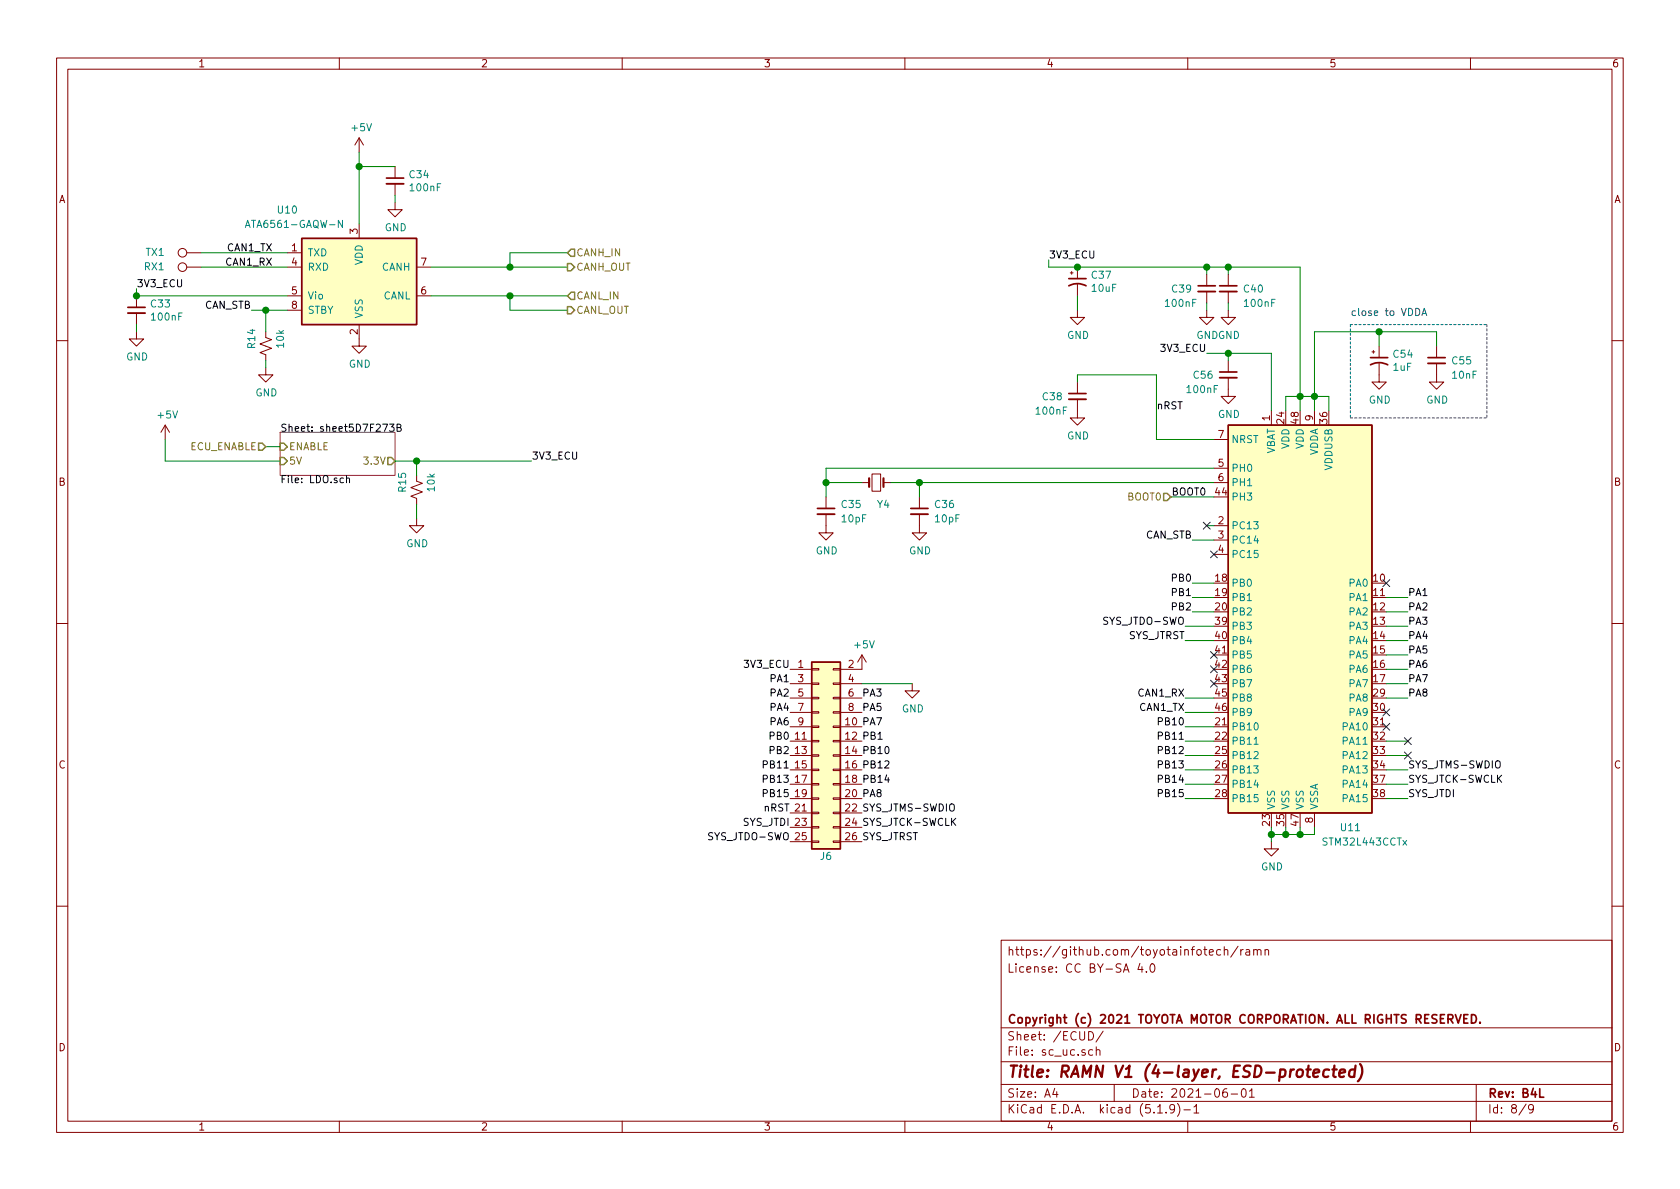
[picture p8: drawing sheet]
<svg xmlns="http://www.w3.org/2000/svg" width="297mm" height="210mm" viewBox="0 0 297 210" stroke-linecap="round" stroke-linejoin="round" font-family="sans-serif">
<g fill="none" stroke="#840000" stroke-width=".18">
<path d="M10 10.3h277v189.9h-277zM12 12.2h273v186.1h-273zM60 10.3v1.9M110 10.3v1.9M160 10.3v1.9M210 10.3v1.9M260 10.3v1.9M63.5 24.4v2.5M63.5 39.6v2.6M63.5 24.4l-.8 1.2M63.5 24.4l.8 1.2M69.8 35.8v1.3h1.3l-1.3 1.2-1.2-1.2h1.2"/>
<path d="M69.8 29.5v2M69.8 32.5v2M24.1 58.7v1.2h1.3l-1.3 1.3-1.2-1.3h1.2M24.1 52.3v2.1M24.1 55.4v2M33 44.7h2.6M33 47.2h2.6M47 58.7v1l1 .4-2 .7 2 .8-2 .8 1 .3v1M50.8 44.7h2.5M50.8 47.2h2.5M50.8 52.3h2.5M50.8 54.9h2.5"/>
<path d="M63.5 57.4v3.8h1.3l-1.3 1.3-1.3-1.3h1.3M73.7 47.2h2.5M73.7 52.3h2.5M189.2 48.3h.5M189.5 48v.5M190.5 54.9v1.2h1.3l-1.3 1.3-1.3-1.3h1.3M190.5 47.2v2.1M190.5 50.3v2M213.4 54.9v1.2h1.2l-1.2 1.3-1.3-1.3h1.3M213.4 48.5v2M213.4 51.6v2M217.2 54.9v1.2h1.2l-1.2 1.3-1.3-1.3h1.3"/>
<path d="M217.2 48.5v2M217.2 51.6v2M10 60.2h2M29.2 75.2l-.8 1.2M29.2 75.2v2.5M29.2 75.2l.8 1.2M47 65v1.3h1.3l-1.3 1.3-1.3-1.3h1.3M190.5 70.6v3.3h1.3l-1.3 1.3-1.3-1.3h1.3M190.5 67.6v2M214.6 77.7h2.6M217.2 66.8v3.3h1.2l-1.2 1.3-1.3-1.3h1.3M217.2 63.7v2.1"/>
<path d="M224.8 72.6v2.6M232.4 72.6v2.6M242.6 62.2h.5M242.8 62v.5M243.8 64.3v3.3h1.3l-1.3 1.2-1.2-1.2h1.2M243.8 61.2v2M254 64.3v3.3h1.3l-1.3 1.2-1.3-1.2h1.3M254 61.2v2M285 60.2h2M73.7 91.7v1.3h1.2l-1.2 1.2-1.3-1.2h1.3M73.7 84.1v1l1 .4-2.1 .7 2.1 .8-2.1 .8 1.1 .3v1M146 90.9v3.3h1.3l-1.3 1.3-1.2-1.3h1.2"/>
<path d="M146 87.9v2M152.4 85.3h1.3M154.2 83.8h1.5v3.1h-1.5zM156.2 85.3h1.3M162.6 90.9v3.3h1.2l-1.2 1.3-1.3-1.3h1.3M162.6 87.9v2M214.6 93h2.6M214.6 95.5h2.6M214.6 98h2.6M214.6 82.8h2.6M214.6 85.3h2.6M10 110.3h2"/>
<path d="M139.7 118.4h3.8M143.5 118.2h1.3v.3h-1.3zM147.3 118.2h1.3v.3h-1.3zM152.4 115.8v2.6h-3.8M152.4 115.8l-.8 1.3M152.4 115.8l.8 1.3M285 110.3h2M139.7 128.5h3.8M139.7 131.1h3.8M139.7 133.6h3.8M139.7 136.1h3.8M139.7 138.7h3.8"/>
<path d="M139.7 120.9h3.8M139.7 123.4h3.8M139.7 126h3.8M143.5 138.6h1.3v.2h-1.3zM143.5 136h1.3v.3h-1.3zM143.5 130.9h1.3v.3h-1.3zM143.5 128.4h1.3v.2h-1.3zM143.5 125.9h1.3v.2h-1.3zM143.5 123.3h1.3v.3h-1.3zM143.5 133.5h1.3v.2h-1.3zM143.5 120.8h1.3v.2h-1.3zM147.3 138.6h1.3v.2h-1.3z"/>
<path d="M147.3 136h1.3v.3h-1.3zM147.3 130.9h1.3v.3h-1.3zM147.3 128.4h1.3v.2h-1.3zM147.3 125.9h1.3v.2h-1.3zM147.3 123.3h1.3v.3h-1.3zM147.3 133.5h1.3v.2h-1.3zM147.3 120.8h1.3v.2h-1.3zM148.6 128.5h3.8M148.6 131.1h3.8M148.6 133.6h3.8M148.6 136.1h3.8M148.6 138.7h3.8"/>
<path d="M148.6 120.9h3.8M148.6 123.4h3.8M148.6 126h3.8M161.3 120.9v1.3h1.3l-1.3 1.2-1.3-1.2h1.3M139.7 141.2h3.8M139.7 143.8h3.8M139.7 146.3h3.8M139.7 148.8h3.8M143.5 141.1h1.3v.2h-1.3zM143.5 143.6h1.3v.3h-1.3zM143.5 146.2h1.3v.2h-1.3zM143.5 148.7h1.3v.3h-1.3z"/>
<path d="M147.3 141.1h1.3v.2h-1.3zM147.3 143.6h1.3v.3h-1.3zM147.3 146.2h1.3v.2h-1.3zM147.3 148.7h1.3v.3h-1.3zM148.6 141.2h3.8M148.6 143.8h3.8M148.6 146.3h3.8M148.6 148.8h3.8M224.8 148.8v1.3h1.3l-1.3 1.3-1.3-1.3h1.3M232.4 143.8v2.5M10 160.2h2M177 166.3h108v32h-108z"/>
<path d="M201.5 170.4l-.3 1h.9M201.9 170.9v1M202.7 171.8v.1M203.5 170.6l.2-.2a.8 .8 0 0 1 .5 .8 .8 .8 0 0 1-.5 .7l-.2-.1-.2-.4zM213.8 168.4l.7-.1v-.3l-.5-.1-.2 .2 .1 .7h.6M215.8 168l-.4-.1-.3 .3 .1 .6 .2 .1 .4-.1M216.5 168l.2-.1 .3 .1 .1 .9M216.5 167.4v1.5M218.9 167.3l-1.3 2M219.4 167.9v1M219.8 167.9l-.4 .3M220.3 168h.6l.1 .9"/>
<path d="M221 168.3h-.6a.29 .29 0 0 0-.2 .3 .29 .29 0 0 0 .2 .3l.6-.1M221.7 168l.2-.1 .3 .1 .1 .9M221.7 167.9v1M222.3 168.1a.36 .36 0 0 1 .3-.2 .36 .36 0 0 1 .4 .2v.8M223.7 168l.2-.1 .3 .1 .1 .9M223.7 167.9v1M285 160.2h2M60 198.3v1.9M110 198.3v1.9M160 198.3v1.9M177 194.8h108M177 191.8h108"/>
<path d="M177 187.8h108M177 181.8h108M186.5 192.5l-.4 1h1M186.8 193v1M192.5 182.4a.76 .76 0 0 1 .9 .8 .76 .76 0 0 1-.9 .7zM193.2 185.7l-.4-.1-.3 .3 .1 .6 .2 .1 .4-.1M193.8 185.7h.1a.37 .37 0 0 1 .6 .1v.8M193.8 185.1v1.5M195 182.3l-1.2 2M197 191.8v3M204.7 196.8h.8M206.2 196.7v.1"/>
<path d="M207.7 196l-.1 .1a.48 .48 0 0 1-.6 .1l-.2-.2 .2-.6a.48 .48 0 0 1 .6 .1 1.27 1.27 0 0 1-.2 1.2l-.4 .1M208.2 195.1a1.71 1.71 0 0 1 0 2.3M209.3 196.3h1.2M210 198.3v1.9M211.1 195.8l.4-.5v1.5M211.1 196.8h.9M216.9 192.5a.62 .62 0 0 0-.7 .7l.1 .7 .2 .1 .5-.1v-.5l-.1-.2-.4-.1-.3 .3M217.7 193.5h1.1M219.6 192.7l.4-.2a.94 .94 0 0 1 0 1.5 .82 .82 0 0 1-.4-1.3zM220.9 193l.4-.5v1.5M220.9 194h.9M260 198.3v1.9"/>
<path d="M261 191.8v6.5M269.8 195.2l-1.2 2M271.1 196l-.3 .3-.4-.1-.1-.2v-.4l.1-.2 .4-.1 .2 .2a1.19 1.19 0 0 1-.2 1.2l-.4 .1"/>
<circle cx="32.3" cy="44.7" r=".76"/>
<circle cx="32.3" cy="47.2" r=".76"/>
</g>
<g fill="none" stroke="#840000" stroke-width=".3">
<path d="M68.3 31.5h3.1M22.6 54.4h3.1M189 50.5a3.2 3.2 0 0 1 3 0M189 49.3h3M211.8 50.5h3.1M215.6 50.5h3.1M189 69.6h3M215.6 65.8h3.1M242.3 64.5a3.2 3.2 0 0 1 3.1 0M242.3 63.2h3.1M252.5 63.2h3M144.5 89.9h3.1"/>
<path d="M161 89.9h3.1M257.3 179.4l.5 1.5 .5-1.5M259.5 179.4h-.7v1.5h.7M260.2 179.4a.76 .76 0 0 1 .8 .8 .76 .76 0 0 1-.8 .7zM258.8 180.1h.5M261.7 180.8v.1M272.2 192.5v1.5h.7"/>
</g>
<path d="M231 189.1h.7M232.2 189.8l1-.2v-.4h-.8l-.2 1 .2 .2 .6-.1M235 189.2a.67 .67 0 0 0-1 .3l-.1 .6 .2 .2 .2 .1 .5-.1M235.6 189.1h.7M235.9 188.4l-.2 1.8 .1 .1 .4 .1M236.8 189.8l1-.2v-.4l-.6-.1-.3 .3v.9l.1 .1 .6-.1M239.6 189.2a.68 .68 0 0 0-1 .3v.8l.2 .1 .6-.1M239.7 188.4l-.3 2M240.5 188.2a2.31 2.31 0 0 1-.4 3" fill="none" stroke="#840000" stroke-width=".41"/>
<path d="M49.5 76.4h20.3v7.7h-20.3z" fill="none" stroke="#840084" stroke-width=".18"/>
<path d="M67.7 75h.8l-.5 1.3M68.9 75h.8l-.5 .5 .4 .1v.5l-.2 .2-.5-.2M70.2 75.6h.6l.1-.2-.1-.3-.6-.1v1.3h.5l.2-.2v-.3l-.3-.2M61.3 84.7l.1-.2 .3 .1 .1 .8M61.3 84.1v1.3M264.5 134.7a.45 .45 0 0 1 .7 0 .88 .88 0 0 1-.3 1.1h-.3a1.07 1.07 0 0 1-.1-1.1zM264.9 137.6l.6 .7M265.5 137.1l-.7 .7M167.9 142.3a.45 .45 0 0 1 .8 0 .88 .88 0 0 1-.3 1.1h-.3a1.07 1.07 0 0 1-.2-1.1zM168.4 145.3l.6 .7M169 144.7l-.8 .7" fill="none" stroke="#000" stroke-width=".18"/>
<path d="M100.3 54.2h.7l.6 .7-.6 .6h-.7zM100.3 46.6h.7l.6 .6-.6 .7h-.7zM101 51.7h.6v1.3h-.6l-.7-.7zM101 44.1h.6v1.2h-.6l-.7-.6zM45.7 78.4h.7l.6 .6-.6 .6h-.7zM49.5 78.4h.7l.6 .6-.6 .6h-.7zM49.5 80.9h.7l.6 .6-.6 .7h-.7zM68.6 80.9h.6l.6 .6-.6 .7h-.6zM205.7 87.2h.7l.6 .7-.6 .6h-.7z" fill="none" stroke="#848400" stroke-width=".25"/>
<path d="M68.3 32.5h3.1M22.6 55.4h3.1M211.8 51.6h3.1M215.6 51.6h3.1M189 70.6h3M215.6 66.8h3.1M252.5 64.3h3M144.5 90.9h3.1M161 90.9h3.1" fill="none" stroke="#840000" stroke-width=".33"/>
<g fill="#ffffc2" stroke="#ffffc2" stroke-width=".18">
<path d="M53.3 42.2h20.4v15.2h-20.4z"/>
<path d="M217.2 75.2h25.4v68.6h-25.4z"/>
<path d="M143.5 117.1h5.1v33h-5.1z"/>
</g>
<path d="M53.3 42.2h20.4v15.2h-20.4zM217.2 75.2h25.4v68.6h-25.4zM143.5 117.1h5.1v33h-5.1z" fill="none" stroke="#840000" stroke-width=".25"/>
<path d="M43.5 39.9h.6M60.6 39v1.2l-.8-1.2v1.2M43.4 40.2l.4-1.2 .4 1.2M221.7 131.6h.8" fill="none" stroke="#008484" stroke-width=".18"/>
<path d="M153.7 84.6v1.5M156.2 84.6v1.5" fill="none" stroke="#840000" stroke-width=".38"/>
<path d="M238.8 57.4v16.5M238.8 57.4h24.1M262.9 57.4v16.5M238.8 73.9h24.1" fill="none" stroke="#0000c2" stroke-width=".18" stroke-dasharray=".4 .4"/>
<g fill="none" stroke="#008400" stroke-width=".18">
<path d="M63.5 26.9v12.7M63.5 29.5h6.3M69.8 34.5v1.3M24.1 51v1.3h26.7M24.1 57.4v1.3M35.6 47.2h15.2M35.6 44.7h15.2M44.4 54.9h6.4M47 54.9v3.8M76.2 47.2h24.1M76.2 52.3h24.1M90.2 52.3v2.6h10.1"/>
<path d="M100.3 44.7h-10.1v2.5M185.4 46v1.2h44.5v25.4M190.5 52.3v2.6M213.4 47.2v1.3M213.4 53.6v1.3M217.2 47.2v1.3M217.2 53.6v1.3M243.8 58.7v2.5M29.2 77.7v3.8h20.3M47 79h2.5M47 63.7v1.3M190.5 67.6v-1.3h14v11.4h10.1"/>
<path d="M213.4 62.5h11.4v10.1M217.2 62.5v1.2M227.3 72.6v-2.5h7.6v2.5M254 61.2v-2.5h-21.6v13.9M69.8 81.5h24.2M73.7 81.5v2.6M73.7 89.1v2.6M146 85.3h6.4M157.5 85.3h57.1M162.6 85.3v2.6M207 87.9h7.6M210.8 95.5h3.8"/>
<path d="M213.4 93h1.2M214.6 82.8h-68.6v5.1M209.5 113.3h5.1M209.5 110.7h5.1M210.8 108.2h3.8M210.8 105.7h3.8M210.8 103.1h3.8M245.1 113.3h3.8M245.1 110.7h3.8M245.1 108.2h3.8M245.1 105.7h3.8M245.1 115.8h3.8"/>
<path d="M245.1 118.4h3.8M152.4 120.9h8.9M209.5 136.1h5.1M209.5 138.7h5.1M209.5 123.4h5.1M209.5 128.5h5.1M209.5 131.1h5.1M209.5 133.6h5.1M209.5 126h5.1M245.1 136.1h3.8M245.1 120.9h3.8M245.1 138.7h3.8"/>
<path d="M245.1 123.4h3.8M245.1 131.1h3.8M245.1 133.6h3.8M209.5 141.2h5.1M224.8 146.3v2.5M227.3 146.3v1.3M229.9 146.3v1.3M232.4 146.3v1.3h-7.6M245.1 141.2h3.8"/>
</g>
<path d="M250.3 54.5a.64 .64 0 0 1 .7 .7 .64 .64 0 0 1-.7 .6zM251.4 55.8l.4-1.3 .4 1.3M251.5 55.4h.6" fill="none" stroke="#0000c2" stroke-width=".18"/>
<g fill="#008400" stroke="#008400" stroke-width=".25">
<circle cx="243.8" cy="58.7" r=".51"/>
<circle cx="217.2" cy="62.5" r=".51"/>
<circle cx="232.4" cy="70.1" r=".51"/>
<circle cx="73.7" cy="81.5" r=".51"/>
<circle cx="90.2" cy="52.3" r=".51"/>
<circle cx="90.2" cy="47.2" r=".51"/>
<circle cx="47" cy="54.9" r=".51"/>
<circle cx="24.1" cy="52.3" r=".51"/>
<circle cx="63.5" cy="29.5" r=".51"/>
<circle cx="146.1" cy="85.3" r=".51"/>
<circle cx="229.9" cy="147.6" r=".51"/>
<circle cx="227.3" cy="147.6" r=".51"/>
<circle cx="224.8" cy="147.6" r=".51"/>
<circle cx="162.6" cy="85.3" r=".51"/>
<circle cx="217.2" cy="47.2" r=".51"/>
<circle cx="229.9" cy="70.1" r=".51"/>
<circle cx="213.4" cy="47.2" r=".51"/>
<circle cx="190.5" cy="47.2" r=".51"/>
</g>
<g fill="none" stroke="#000084" stroke-width=".18">
<path d="M212.8 92.3l1.2 1.3M214 92.3l-1.2 1.3M214 97.4l1.2 1.2M215.2 97.4l-1.2 1.2M214 115.2l1.2 1.2M214 117.7l1.2 1.3M215.2 115.2l-1.2 1.2M215.2 117.7l-1.2 1.3M244.5 102.5l1.2 1.2M245.7 102.5l-1.2 1.2M214 120.3l1.2 1.2M215.2 120.3l-1.2 1.2"/>
<path d="M244.5 125.4l1.2 1.2M244.5 127.9l1.2 1.2M245.7 125.4l-1.2 1.2M245.7 127.9l-1.2 1.2M248.3 133l1.2 1.2M248.3 130.4l1.2 1.3M249.5 133l-1.2 1.2M249.5 130.4l-1.2 1.3"/>
</g>
<text font-size="2.8" fill="#840000" x="178" y="190.5">Title: RAMN V1 (4-layer, ESD-protected)</text>
<g font-size="2.1" fill="#840000">
<text x="178" y="172">License: CC BY-SA 4.0</text>
<text x="178" y="169">https://github.com/toyotainfotech/ramn</text>
<text x="178" y="184">Sheet: /ECUD/</text>
<text x="178" y="181">Copyright (c) 2021 TOYOTA MOTOR CORPORATION. ALL RIGHTS RESERVED.</text>
<text x="178" y="186.7">File: sc_uc.sch</text>
<text x="178" y="196.9">KiCad E.D.A. kicad (5.1.9)-1</text>
<text x="178" y="194.1">Size: A4</text>
<text x="200" y="194.1">Date: 2021-06-01</text>
<text x="263" y="194.1">Rev: B4L</text>
<text x="263" y="196.9">Id: 8/9</text>
</g>
<g font-size="1.8" fill="#840000">
<text x="35" y="11.9">1</text>
<text x="85" y="11.9">2</text>
<text x="135" y="11.9">3</text>
<text x="185" y="11.9">4</text>
<text x="235" y="11.9">5</text>
<text x="285" y="11.9">6</text>
<text x="10.4" y="35.9">A</text>
<text x="285.4" y="35.9">A</text>
<text x="63.2" y="41.4" transform="rotate(-90 63.2 41.4)">3</text>
<text x="51.6" y="44.4">1</text>
<text x="51.6" y="47">4</text>
<text x="74.4" y="47">7</text>
<text x="51.6" y="52.1">5</text>
<text x="74.4" y="52.1">6</text>
<text x="51.6" y="54.6">8</text>
<text x="63.2" y="59.2" transform="rotate(-90 63.2 59.2)">2</text>
<text x="215.4" y="77.5">7</text>
<text x="224.5" y="74.4" transform="rotate(-90 224.5 74.4)">1</text>
<text x="227.1" y="74.9" transform="rotate(-90 227.1 74.9)">24</text>
<text x="229.6" y="74.9" transform="rotate(-90 229.6 74.9)">48</text>
<text x="232.2" y="74.4" transform="rotate(-90 232.2 74.4)">9</text>
<text x="234.7" y="74.9" transform="rotate(-90 234.7 74.9)">36</text>
<text x="215.4" y="82.5">5</text>
<text x="10.4" y="85.9">B</text>
<text x="214.9" y="87.6">44</text>
<text x="215.4" y="85.1">6</text>
<text x="285.4" y="85.9">B</text>
<text x="215.4" y="92.7">2</text>
<text x="215.4" y="95.2">3</text>
<text x="215.4" y="97.8">4</text>
<text x="214.9" y="102.9">18</text>
<text x="214.9" y="105.4">19</text>
<text x="214.9" y="107.9">20</text>
<text x="242.9" y="102.9">10</text>
<text x="242.9" y="105.4">11</text>
<text x="242.9" y="107.9">12</text>
<text x="214.9" y="110.5">39</text>
<text x="214.9" y="113">40</text>
<text x="242.9" y="110.5">13</text>
<text x="242.9" y="113">14</text>
<text x="141.1" y="118.1">1</text>
<text x="150" y="118.1">2</text>
<text x="214.9" y="115.6">41</text>
<text x="214.9" y="118.1">42</text>
<text x="242.9" y="115.6">15</text>
<text x="242.9" y="118.1">16</text>
<text x="141.1" y="120.6">3</text>
<text x="141.1" y="123.2">5</text>
<text x="141.1" y="125.7">7</text>
<text x="150" y="120.6">4</text>
<text x="150" y="123.2">6</text>
<text x="150" y="125.7">8</text>
<text x="214.9" y="120.6">43</text>
<text x="214.9" y="123.2">45</text>
<text x="214.9" y="125.7">46</text>
<text x="242.9" y="120.6">17</text>
<text x="242.9" y="123.2">29</text>
<text x="242.9" y="125.7">30</text>
<text x="140.6" y="130.8">11</text>
<text x="141.1" y="128.3">9</text>
<text x="214.9" y="128.3">21</text>
<text x="214.9" y="130.8">22</text>
<text x="242.9" y="128.3">31</text>
<text x="242.9" y="130.8">32</text>
<text x="10.4" y="135.9">C</text>
<text x="140.6" y="133.3">13</text>
<text x="140.6" y="135.9">15</text>
<text x="214.9" y="133.3">25</text>
<text x="214.9" y="135.9">26</text>
<text x="242.9" y="133.3">33</text>
<text x="242.9" y="135.9">34</text>
<text x="285.4" y="135.9">C</text>
<text x="140.6" y="138.4">17</text>
<text x="140.6" y="141">19</text>
<text x="214.9" y="138.4">27</text>
<text x="214.9" y="141">28</text>
<text x="242.9" y="138.4">37</text>
<text x="242.9" y="141">38</text>
<text x="224.5" y="146" transform="rotate(-90 224.5 146)">23</text>
<text x="227.1" y="146" transform="rotate(-90 227.1 146)">35</text>
<text x="229.6" y="146" transform="rotate(-90 229.6 146)">47</text>
<text x="232.2" y="145.5" transform="rotate(-90 232.2 145.5)">8</text>
<text x="10.4" y="185.9">D</text>
<text x="285.4" y="185.9">D</text>
<text x="35" y="199.9">1</text>
<text x="85" y="199.9">2</text>
<text x="135" y="199.9">3</text>
<text x="185" y="199.9">4</text>
<text x="235" y="199.9">5</text>
<text x="285" y="199.9">6</text>
</g>
<g font-size="1.8" fill="#008484">
<text x="62.3" y="23.2">+5V</text>
<text x="72.5" y="31.5">C34</text>
<text x="72.6" y="33.8">100nF</text>
<text x="44.2" y="40.3">ATA6561-GAQW-N</text>
<text x="49.2" y="37.8">U10</text>
<text x="68" y="40.9">GND</text>
<text x="25.6" y="47.8">RX1</text>
<text x="25.8" y="45.3">TX1</text>
<text x="54.4" y="45.3">TXD</text>
<text x="54.4" y="47.9">RXD</text>
<text x="64.1" y="46.9" transform="rotate(-90 64.1 46.9)">VDD</text>
<text x="67.5" y="47.9">CANH</text>
<text x="54.4" y="53">Vio</text>
<text x="67.7" y="53">CANL</text>
<text x="193.1" y="49.3">C37</text>
<text x="193.1" y="51.6">10uF</text>
<text x="207.3" y="51.7">C39</text>
<text x="220" y="51.7">C40</text>
<text x="26.7" y="54.4">C33</text>
<text x="26.9" y="56.7">100nF</text>
<text x="54.4" y="55.5">STBY</text>
<text x="64.1" y="56.4" transform="rotate(-90 64.1 56.4)">VSS</text>
<text x="188.7" y="59.9">GND</text>
<text x="206.2" y="54.3">100nF</text>
<text x="211.5" y="59.9">GNDGND</text>
<text x="220.2" y="54.3">100nF</text>
<text x="22.3" y="63.7">GND</text>
<text x="45.1" y="61.5" transform="rotate(-90 45.1 61.5)">R14</text>
<text x="50.2" y="61.4" transform="rotate(-90 50.2 61.4)">10k</text>
<text x="61.7" y="65">GND</text>
<text x="246.4" y="65.6">1uF</text>
<text x="246.4" y="63.3">C54</text>
<text x="256.8" y="64.4">C55</text>
<text x="45.2" y="70.1">GND</text>
<text x="184.4" y="70.8">C38</text>
<text x="210" y="69.5">100nF</text>
<text x="211.1" y="67">C56</text>
<text x="242" y="71.4">GND</text>
<text x="252.2" y="71.4">GND</text>
<text x="256.9" y="67">10nF</text>
<text x="28" y="74">+5V</text>
<text x="183.3" y="73.3">100nF</text>
<text x="188.7" y="77.7">GND</text>
<text x="215.3" y="73.9">GND</text>
<text x="217.7" y="78.4">NRST</text>
<text x="217.7" y="83.4">PH0</text>
<text x="225.4" y="80.5" transform="rotate(-90 225.4 80.5)">VBAT</text>
<text x="228" y="79.4" transform="rotate(-90 228 79.4)">VDD</text>
<text x="230.5" y="79.4" transform="rotate(-90 230.5 79.4)">VDD</text>
<text x="233" y="80.7" transform="rotate(-90 233 80.7)">VDDA</text>
<text x="235.6" y="83.2" transform="rotate(-90 235.6 83.2)">VDDUSB</text>
<text x="71.8" y="86.9" transform="rotate(-90 71.8 86.9)">R15</text>
<text x="76.9" y="86.8" transform="rotate(-90 76.9 86.8)">10k</text>
<text x="148.9" y="89.8">C35</text>
<text x="155.1" y="89.8">Y4</text>
<text x="165.4" y="89.8">C36</text>
<text x="217.7" y="86">PH1</text>
<text x="217.7" y="88.5">PH3</text>
<text x="148.9" y="92.4">10pF</text>
<text x="165.4" y="92.4">10pF</text>
<text x="217.7" y="93.6">PC13</text>
<text x="71.8" y="96.8">GND</text>
<text x="144.2" y="98">GND</text>
<text x="160.7" y="98">GND</text>
<text x="217.7" y="96.1">PC14</text>
<text x="217.7" y="98.7">PC15</text>
<text x="217.7" y="103.8">PB0</text>
<text x="217.7" y="106.3">PB1</text>
<text x="238.6" y="103.8">PA0</text>
<text x="238.6" y="106.3">PA1</text>
<text x="217.7" y="108.8">PB2</text>
<text x="217.7" y="111.4">PB3</text>
<text x="217.7" y="113.9">PB4</text>
<text x="238.6" y="108.8">PA2</text>
<text x="238.6" y="111.4">PA3</text>
<text x="238.6" y="113.9">PA4</text>
<text x="151.2" y="114.6">+5V</text>
<text x="217.7" y="116.5">PB5</text>
<text x="217.7" y="119">PB6</text>
<text x="238.6" y="116.5">PA5</text>
<text x="238.6" y="119">PA6</text>
<text x="159.5" y="126">GND</text>
<text x="217.7" y="121.5">PB7</text>
<text x="217.7" y="124.1">PB8</text>
<text x="238.6" y="121.5">PA7</text>
<text x="238.6" y="124.1">PA8</text>
<text x="217.7" y="129.2">PB10</text>
<text x="217.7" y="131.7">PB11</text>
<text x="217.7" y="126.6">PB9</text>
<text x="237.6" y="129.2">PA10</text>
<text x="237.6" y="131.7">PA11</text>
<text x="238.6" y="126.6">PA9</text>
<text x="217.7" y="134.2">PB12</text>
<text x="217.7" y="136.8">PB13</text>
<text x="237.6" y="134.2">PA12</text>
<text x="237.6" y="136.8">PA13</text>
<text x="217.7" y="139.3">PB14</text>
<text x="217.7" y="141.9">PB15</text>
<text x="225.4" y="143.3" transform="rotate(-90 225.4 143.3)">VSS</text>
<text x="228" y="143.3" transform="rotate(-90 228 143.3)">VSS</text>
<text x="230.5" y="143.3" transform="rotate(-90 230.5 143.3)">VSS</text>
<text x="233" y="143.3" transform="rotate(-90 233 143.3)">VSSA</text>
<text x="237.6" y="139.3">PA14</text>
<text x="237.6" y="141.9">PA15</text>
<text x="234.1" y="149.5">STM32L443CCTx</text>
<text x="237.1" y="147">U11</text>
<text x="145.1" y="152.1">J6</text>
<text x="223" y="153.9">GND</text>
</g>
<g font-size="1.8">
<text x="40" y="47">CAN1_RX</text>
<text x="40.2" y="44.4">CAN1_TX</text>
<text x="185.4" y="45.7">3V3_ECU</text>
<text x="24.1" y="50.8">3V3_ECU</text>
<text x="36.1" y="54.6">CAN_STB</text>
<text x="205.5" y="62.2">3V3_ECU</text>
<text x="49.5" y="76.3">Sheet: sheet5D7F273B</text>
<text x="204.5" y="72.4">nRST</text>
<text x="94" y="81.3">3V3_ECU</text>
<text x="49.5" y="85.4">File: LDO.sch</text>
<text x="207.3" y="87.6">BOOT0</text>
<text x="202.5" y="95.2">CAN_STB</text>
<text x="207.4" y="107.9">PB2</text>
<text x="207.4" y="105.4">PB1</text>
<text x="207.4" y="102.9">PB0</text>
<text x="248.9" y="107.9">PA2</text>
<text x="248.9" y="105.4">PA1</text>
<text x="195.5" y="110.5">SYS_JTDO-SWO</text>
<text x="199.4" y="113">SYS_JTRST</text>
<text x="248.9" y="110.5">PA3</text>
<text x="248.9" y="113">PA4</text>
<text x="131.8" y="118.1">3V3_ECU</text>
<text x="248.9" y="115.6">PA5</text>
<text x="248.9" y="118.1">PA6</text>
<text x="136.3" y="123.2">PA2</text>
<text x="136.3" y="125.7">PA4</text>
<text x="136.3" y="120.6">PA1</text>
<text x="152.4" y="125.7">PA5</text>
<text x="152.4" y="123.2">PA3</text>
<text x="201.3" y="123.2">CAN1_RX</text>
<text x="201.5" y="125.7">CAN1_TX</text>
<text x="248.9" y="123.2">PA8</text>
<text x="248.9" y="120.6">PA7</text>
<text x="136.3" y="128.3">PA6</text>
<text x="136.3" y="130.8">PB0</text>
<text x="149.5" y="128.3">10 PA7</text>
<text x="149.5" y="130.8">12 PB1</text>
<text x="205.1" y="130.8">PB11</text>
<text x="205.1" y="128.3">PB10</text>
<text x="135.3" y="135.9">PB11</text>
<text x="136.3" y="133.3">PB2</text>
<text x="149.5" y="133.3">14 PB10</text>
<text x="149.5" y="135.9">16 PB12</text>
<text x="205.1" y="135.9">PB13</text>
<text x="205.1" y="133.3">PB12</text>
<text x="248.9" y="135.9">SYS_JTMS-SWDIO</text>
<text x="135.1" y="143.5">nRST 21</text>
<text x="135.3" y="138.4">PB13</text>
<text x="135.3" y="141">PB15</text>
<text x="149.5" y="138.4">18 PB14</text>
<text x="149.5" y="141">20 PA8</text>
<text x="149.5" y="143.5">22 SYS_JTMS-SWDIO</text>
<text x="205.1" y="141">PB15</text>
<text x="205.1" y="138.4">PB14</text>
<text x="248.9" y="138.4">SYS_JTCK-SWCLK</text>
<text x="248.9" y="141">SYS_JTDI</text>
<text x="125.7" y="148.6">SYS_JTDO-SWO 25</text>
<text x="131.3" y="146">SYS_JTDI 23</text>
<text x="149.5" y="146">24 SYS_JTCK-SWCLK</text>
<text x="149.5" y="148.6">26 SYS_JTRST</text>
</g>
<g font-size="1.8" fill="#848400">
<text x="101.9" y="45.3">CANH_IN</text>
<text x="101.9" y="47.9">CANH_OUT</text>
<text x="101.9" y="53">CANL_IN</text>
<text x="101.9" y="55.5">CANL_OUT</text>
<text x="33.5" y="79.6">ECU_ENABLE</text>
<text x="51.1" y="82.2">5V</text>
<text x="51.1" y="79.6">ENABLE</text>
<text x="64.7" y="82.2">3.3V</text>
<text x="199.4" y="88.5">BOOT0</text>
</g>
<text font-size="1.8" fill="#0000c2" x="238.8" y="55.9">close to VDDA</text>
</svg>
